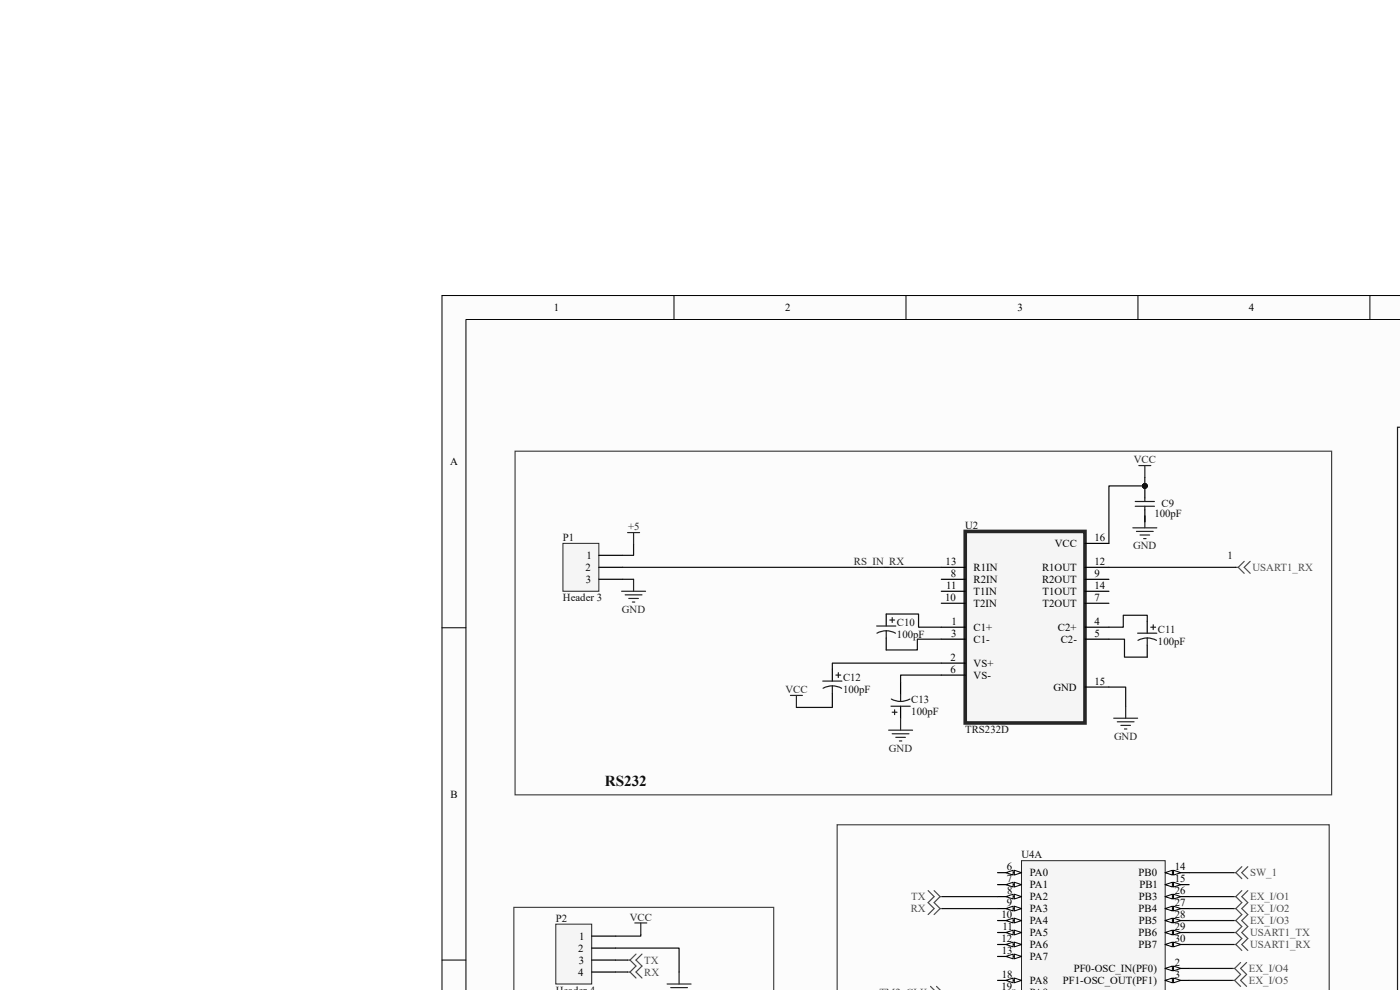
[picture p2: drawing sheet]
<svg xmlns="http://www.w3.org/2000/svg" width="297mm" height="210mm" viewBox="0 0 297 210" stroke-linecap="round" stroke-linejoin="round" font-family="sans-serif">
<path d="M93.8 62.7h203.3v147.4h-203.3z" fill-rule="evenodd" fill="#fcfcfc"/>
<path d="M93.8 62.7h.1M93.8 62.7h203.3M93.8 62.7v147.4" fill="none" stroke="#000" stroke-width=".21"/>
<path d="M98.8 67.8h198.3v142.3h-198.3z" fill-rule="evenodd" fill="#fcfcfc"/>
<path d="M93.8 62.7h5M98.8 67.8h.1M98.8 67.8h198.3M98.8 67.8v142.3M143 62.7v5.1M192.2 62.7v5.1M241.4 62.7v5.1M290.6 62.7v5.1M93.8 133.2h5M93.8 203.7h5" fill="none" stroke="#000" stroke-width=".21"/>
<circle cx="242.9" cy="103.1" r=".51" fill="#0e0e0e"/>
<circle cx="242.9" cy="103.1" r=".51" fill="none" stroke="#0e0e0e" stroke-width=".21"/>
<path d="M242.9 103.1v2.5" fill="none" stroke="#000" stroke-width=".25"/>
<circle cx="242.9" cy="103.1" r=".51" fill="#0e0e0e"/>
<circle cx="242.9" cy="103.1" r=".51" fill="none" stroke="#0e0e0e" stroke-width=".21"/>
<path d="M242.9 108.2v2.5" fill="none" stroke="#000" stroke-width=".25"/>
<path d="M240.8 107.4h4.1M240.8 106.4h4.1M242.9 105.6v.8M242.9 107.4v.8" fill="none" stroke="#1c1c1c" stroke-width=".25"/>
<path d="M204.8 112.7h25.4v40.7h-25.4z" fill-rule="evenodd" fill="#f5f5f5"/>
<path d="M204.8 112.7h25.4v40.7h-25.4z" fill="none" stroke="#262626" stroke-width=".76"/>
<g fill="none" stroke="#000" stroke-width=".25">
<path d="M230.2 115.3h5.1M188 130.3v2.5M188 135.3v2.6M199.7 120.4h5.1M199.7 122.9h5.1M199.7 125.4h5.1M199.7 128h5.1M199.7 133.1h5.1M199.7 135.6h5.1M230.2 120.4h5.1M230.2 122.9h5.1M230.2 125.4h5.1"/>
<path d="M230.2 128h5.1M230.2 133.1h5.1M230.2 135.6h5.1M243.4 131.8v2.5M243.4 136.9v2.5M176.6 141.9v2.6M176.6 147v2.6M191.1 144.7v2.6M191.1 149.8v2.6M199.7 140.7h5.1M199.7 143.2h5.1M230.2 145.8h5.1"/>
</g>
<g fill="none" stroke="#1c1c1c" stroke-width=".25">
<path d="M186 132.8h4M188 133.8l1.2 .2 .8 .3M188 133.8l-1.2 .2-.8 .3M188 133.8v1.5M188.8 131.5h1M189.3 131v1M241.4 134.3h4M243.4 135.3l1.2 .2 .8 .3M243.4 135.3l-1.2 .2-.8 .3M243.4 135.3v1.6M244.1 133.1h1.1M244.7 132.5v1.1"/>
<path d="M174.6 144.5h4M176.6 145.5l1.2 .2 .8 .3M176.6 145.5l-1.2 .2-.8 .3M176.6 145.5v1.5M177.3 143.2h1.1M177.9 142.7v1M189 149.8h4.1M189.1 148.3l1.1 .4 .9 .1M189.3 151.1h1M189.8 150.6v1M191.1 147.3v1.5M193 148.3l-1.1 .4-.8 .1"/>
</g>
<g fill="none" stroke="#262626" stroke-width=".25">
<path d="M240.3 112h5.1M241.1 112.7h3.6M241.9 113.5h2M242.6 114.3h.5M242.9 109.4v2.6M188.5 154.9h5.1M189.3 155.7h3.5M190 156.4h2.1M190.8 157.2h.5M191.1 152.4v2.5M236.3 152.4h5.1M237 153.1h3.6"/>
<path d="M237.8 153.9h2M238.6 154.6h.5M238.8 149.8v2.6"/>
</g>
<path d="M216.7 182.6h30.5v27.5h-30.5z" fill-rule="evenodd" fill="#f5f5f5"/>
<path d="M216.7 210.1v-27.5h30.5v27.5" fill="none" stroke="#262626" stroke-width=".21"/>
<path d="M211.6 185.1h5.1" fill="none" stroke="#000" stroke-width=".25"/>
<path d="M215.2 184.6l1.5 .5-1.5 .5z" fill="#fbfbfb"/>
<path d="M215.2 184.6l1.5 .5-1.5 .5z" fill="none" stroke="#000" stroke-width=".21"/>
<path d="M213.4 185.1l1.5-.5v1z" fill="#fbfbfb"/>
<path d="M213.4 185.1l1.5-.5v1z" fill="none" stroke="#000" stroke-width=".21"/>
<path d="M211.6 187.7h5.1" fill="none" stroke="#000" stroke-width=".25"/>
<path d="M215.2 187.2l1.5 .5-1.5 .5z" fill="#fbfbfb"/>
<path d="M215.2 187.2l1.5 .5-1.5 .5z" fill="none" stroke="#000" stroke-width=".21"/>
<path d="M213.4 187.7l1.5-.5v1z" fill="#fbfbfb"/>
<path d="M213.4 187.7l1.5-.5v1z" fill="none" stroke="#000" stroke-width=".21"/>
<path d="M211.6 190.2h5.1" fill="none" stroke="#000" stroke-width=".25"/>
<path d="M215.2 189.7l1.5 .5-1.5 .5z" fill="#fbfbfb"/>
<path d="M215.2 189.7l1.5 .5-1.5 .5z" fill="none" stroke="#000" stroke-width=".21"/>
<path d="M213.4 190.2l1.5-.5v1z" fill="#fbfbfb"/>
<path d="M213.4 190.2l1.5-.5v1z" fill="none" stroke="#000" stroke-width=".21"/>
<path d="M211.6 192.7h5.1" fill="none" stroke="#000" stroke-width=".25"/>
<path d="M215.2 192.2l1.5 .5-1.5 .6z" fill="#fbfbfb"/>
<path d="M215.2 192.2l1.5 .5-1.5 .6z" fill="none" stroke="#000" stroke-width=".21"/>
<path d="M213.4 192.7l1.5-.5v1.1z" fill="#fbfbfb"/>
<path d="M213.4 192.7l1.5-.5v1.1z" fill="none" stroke="#000" stroke-width=".21"/>
<path d="M211.6 195.3h5.1" fill="none" stroke="#000" stroke-width=".25"/>
<path d="M215.2 194.8l1.5 .5-1.5 .5z" fill="#fbfbfb"/>
<path d="M215.2 194.8l1.5 .5-1.5 .5z" fill="none" stroke="#000" stroke-width=".21"/>
<path d="M213.4 195.3l1.5-.5v1z" fill="#fbfbfb"/>
<path d="M213.4 195.3l1.5-.5v1z" fill="none" stroke="#000" stroke-width=".21"/>
<path d="M211.6 197.8h5.1" fill="none" stroke="#000" stroke-width=".25"/>
<path d="M215.2 197.3l1.5 .5-1.5 .5z" fill="#fbfbfb"/>
<path d="M215.2 197.3l1.5 .5-1.5 .5z" fill="none" stroke="#000" stroke-width=".21"/>
<path d="M213.4 197.8l1.5-.5v1z" fill="#fbfbfb"/>
<path d="M213.4 197.8l1.5-.5v1z" fill="none" stroke="#000" stroke-width=".21"/>
<path d="M211.6 200.4h5.1" fill="none" stroke="#000" stroke-width=".25"/>
<path d="M215.2 199.9l1.5 .5-1.5 .5z" fill="#fbfbfb"/>
<path d="M215.2 199.9l1.5 .5-1.5 .5z" fill="none" stroke="#000" stroke-width=".21"/>
<path d="M213.4 200.4l1.5-.5v1z" fill="#fbfbfb"/>
<path d="M213.4 200.4l1.5-.5v1z" fill="none" stroke="#000" stroke-width=".21"/>
<path d="M211.6 202.9h5.1" fill="none" stroke="#000" stroke-width=".25"/>
<path d="M215.2 202.4l1.5 .5-1.5 .5z" fill="#fbfbfb"/>
<path d="M215.2 202.4l1.5 .5-1.5 .5z" fill="none" stroke="#000" stroke-width=".21"/>
<path d="M213.4 202.9l1.5-.5v1z" fill="#fbfbfb"/>
<path d="M213.4 202.9l1.5-.5v1z" fill="none" stroke="#000" stroke-width=".21"/>
<path d="M211.6 208h5.1" fill="none" stroke="#000" stroke-width=".25"/>
<path d="M215.2 207.5l1.5 .5-1.5 .5z" fill="#fbfbfb"/>
<path d="M215.2 207.5l1.5 .5-1.5 .5z" fill="none" stroke="#000" stroke-width=".21"/>
<path d="M213.4 208l1.5-.5v1z" fill="#fbfbfb"/>
<path d="M213.4 208l1.5-.5v1zM214.8 210.1h.1M215.2 210.1h.1" fill="none" stroke="#000" stroke-width=".21"/>
<path d="M247.2 185.1h5.1" fill="none" stroke="#000" stroke-width=".25"/>
<path d="M247.2 185.1l1.5-.5v1z" fill="#fbfbfb"/>
<path d="M247.2 185.1l1.5-.5v1z" fill="none" stroke="#000" stroke-width=".21"/>
<path d="M249 184.6l1.5 .5-1.5 .5z" fill="#fbfbfb"/>
<path d="M249 184.6l1.5 .5-1.5 .5z" fill="none" stroke="#000" stroke-width=".21"/>
<path d="M247.2 187.7h5.1" fill="none" stroke="#000" stroke-width=".25"/>
<path d="M247.2 187.7l1.5-.5v1z" fill="#fbfbfb"/>
<path d="M247.2 187.7l1.5-.5v1z" fill="none" stroke="#000" stroke-width=".21"/>
<path d="M249 187.2l1.5 .5-1.5 .5z" fill="#fbfbfb"/>
<path d="M249 187.2l1.5 .5-1.5 .5z" fill="none" stroke="#000" stroke-width=".21"/>
<path d="M247.2 190.2h5.1" fill="none" stroke="#000" stroke-width=".25"/>
<path d="M247.2 190.2l1.5-.5v1z" fill="#fbfbfb"/>
<path d="M247.2 190.2l1.5-.5v1z" fill="none" stroke="#000" stroke-width=".21"/>
<path d="M249 189.7l1.5 .5-1.5 .5z" fill="#fbfbfb"/>
<path d="M249 189.7l1.5 .5-1.5 .5z" fill="none" stroke="#000" stroke-width=".21"/>
<path d="M247.2 192.7h5.1" fill="none" stroke="#000" stroke-width=".25"/>
<path d="M247.2 192.7l1.5-.5v1.1z" fill="#fbfbfb"/>
<path d="M247.2 192.7l1.5-.5v1.1z" fill="none" stroke="#000" stroke-width=".21"/>
<path d="M249 192.2l1.5 .5-1.5 .6z" fill="#fbfbfb"/>
<path d="M249 192.2l1.5 .5-1.5 .6z" fill="none" stroke="#000" stroke-width=".21"/>
<path d="M247.2 195.3h5.1" fill="none" stroke="#000" stroke-width=".25"/>
<path d="M247.2 195.3l1.5-.5v1z" fill="#fbfbfb"/>
<path d="M247.2 195.3l1.5-.5v1z" fill="none" stroke="#000" stroke-width=".21"/>
<path d="M249 194.8l1.5 .5-1.5 .5z" fill="#fbfbfb"/>
<path d="M249 194.8l1.5 .5-1.5 .5z" fill="none" stroke="#000" stroke-width=".21"/>
<path d="M247.2 197.8h5.1" fill="none" stroke="#000" stroke-width=".25"/>
<path d="M247.2 197.8l1.5-.5v1z" fill="#fbfbfb"/>
<path d="M247.2 197.8l1.5-.5v1z" fill="none" stroke="#000" stroke-width=".21"/>
<path d="M249 197.3l1.5 .5-1.5 .5z" fill="#fbfbfb"/>
<path d="M249 197.3l1.5 .5-1.5 .5z" fill="none" stroke="#000" stroke-width=".21"/>
<path d="M247.2 200.4h5.1" fill="none" stroke="#000" stroke-width=".25"/>
<path d="M247.2 200.4l1.5-.5v1z" fill="#fbfbfb"/>
<path d="M247.2 200.4l1.5-.5v1z" fill="none" stroke="#000" stroke-width=".21"/>
<path d="M249 199.9l1.5 .5-1.5 .5z" fill="#fbfbfb"/>
<path d="M249 199.9l1.5 .5-1.5 .5z" fill="none" stroke="#000" stroke-width=".21"/>
<path d="M247.2 205.4h5.1" fill="none" stroke="#000" stroke-width=".25"/>
<path d="M247.2 205.4l1.5-.5v1.1z" fill="#fbfbfb"/>
<path d="M247.2 205.4l1.5-.5v1.1z" fill="none" stroke="#000" stroke-width=".21"/>
<path d="M249 204.9l1.5 .5-1.5 .6z" fill="#fbfbfb"/>
<path d="M249 204.9l1.5 .5-1.5 .6z" fill="none" stroke="#000" stroke-width=".21"/>
<path d="M247.2 208h5.1" fill="none" stroke="#000" stroke-width=".25"/>
<path d="M247.2 208l1.5-.5v1z" fill="#fbfbfb"/>
<path d="M247.2 208l1.5-.5v1z" fill="none" stroke="#000" stroke-width=".21"/>
<path d="M249 207.5l1.5 .5-1.5 .5z" fill="#fbfbfb"/>
<path d="M249 207.5l1.5 .5-1.5 .5z" fill="none" stroke="#000" stroke-width=".21"/>
<g fill="none" stroke="#4c4c4c" stroke-width=".25">
<path d="M264 119.1l-1.3 1.3M265.2 119.1l-1.2 1.3 1.2 1.2M262.2 120.4h.5M262.7 120.4l1.3 1.2M261.7 185.1h.5M261.7 197.8h.5M261.7 190.2h.5M261.7 192.7h.5M261.7 195.3h.5M262.2 185.1l1.3 1.3M262.2 197.8l1.3 1.3-1.3 1.3M262.2 195.3l1.3 1.3-1.3 1.2"/>
<path d="M262.2 190.2l1.3 1.3-1.3 1.2M262.2 192.7l1.3 1.3-1.3 1.3M263.5 183.9l-1.3 1.2M263.5 188.9l-1.3 1.3M264.7 183.9l-1.2 1.2 1.2 1.3M264.7 188.9l-1.2 1.3 1.2 1.3-1.2 1.2 1.2 1.3-1.2 1.3 1.2 1.3-1.2 1.2 1.2 1.3-1.2 1.3 1.2 1.2M197.4 209.3l.8 .8M198.7 209.3l.8 .8M261.4 205.4h.5M261.4 208h.5M261.7 200.4h.5M261.9 205.4l1.3 1.3-1.3 1.3"/>
<path d="M261.9 208l1.3 1.3M262.2 200.4l1.3 1.2M263.2 204.2l-1.3 1.2M264.5 204.2l-1.3 1.2 1.3 1.3-1.3 1.3 1.3 1.3"/>
</g>
<path d="M109.3 95.7h173.2v72.9h-173.2zM177.6 210.1v-35.1h104.4v35.1" fill="none" stroke="#444" stroke-width=".25"/>
<path d="M241.6 98.8h2.5M242.9 98.8v2.5M133.1 113h2.6M134.4 113v2.5M131.9 125.4h5.1M132.6 126.2h3.6M133.4 127h2M134.2 127.7h.5M134.4 122.9v2.5M167.7 147.5h2.5M169 147.5v2.6" fill="none" stroke="#262626" stroke-width=".25"/>
<path d="M296.5 90.6h.1M296.5 90.6h.6M296.5 90.6v119.5" fill="none" stroke="#1c1c1c" stroke-width=".25"/>
<path d="M119.4 115.3h7.6v10.1h-7.6z" fill-rule="evenodd" fill="#f5f5f5"/>
<path d="M119.4 115.3h7.6v10.1h-7.6z" fill="none" stroke="#262626" stroke-width=".21"/>
<path d="M127 117.8h5.1M127 120.3h5.1M127 122.9h5.1" fill="none" stroke="#000" stroke-width=".25"/>
<path d="M196.9 188.9l1.3 1.3-1.3 1.3 1.3 1.2-1.3 1.3M198.2 188.9l1.2 1.3M199.4 190.2l-1.2 1.3 1.2 1.2M199.4 190.2h.6M199.4 192.7l-1.2 1.3M199.4 192.7h.6" fill="none" stroke="#4c4c4c" stroke-width=".25"/>
<path d="M117.9 196h7.6v12.7h-7.6z" fill-rule="evenodd" fill="#f5f5f5"/>
<path d="M117.9 196h7.6v12.7h-7.6z" fill="none" stroke="#262626" stroke-width=".21"/>
<path d="M125.5 198.6h5.1M125.5 201.1h5.1M125.5 203.7h5.1M125.5 206.2h5.1" fill="none" stroke="#000" stroke-width=".25"/>
<path d="M133.1 203.7h.6M133.1 206.2h.6M133.7 203.7l1.2 1.2-1.2 1.3M133.7 206.2l1.2 1.3M134.9 202.4l-1.2 1.3M136.2 202.4l-1.3 1.3 1.3 1.2-1.3 1.3 1.3 1.3" fill="none" stroke="#4c4c4c" stroke-width=".25"/>
<path d="M109 210.1v-17.6h55.1v17.6" fill="none" stroke="#444" stroke-width=".25"/>
<path d="M134.7 195.8h2.5M135.9 195.8v2.5M141.5 208.7h5.1M142.3 209.5h3.5M144.1 206.2v2.5" fill="none" stroke="#262626" stroke-width=".25"/>
<g fill="none" stroke="#0e0e0e" stroke-width=".25">
<path d="M242.9 101.3v1.8h-7.6v12.2M242.9 109.4v1.3M188 130.3h6.9v2.8h4.8M199.7 135.6h-5.1v2.3h-6.6M235.3 135.6h3.3v3.8h4.8M243.4 131.8v-1.3h-5.1v2.6h-3M176.6 149.6v.5h-7.6M199.7 140.7h-23.1v1.2M199.7 143.2h-8.6v1.5M235.3 145.8h3.5v4M252.3 185.1h9.4M252.3 197.8h9.4"/>
<path d="M252.3 200.4h9.4"/>
</g>
<circle cx="242.9" cy="103.1" r=".51" fill="#0e0e0e"/>
<circle cx="242.9" cy="103.1" r=".51" fill="none" stroke="#0e0e0e" stroke-width=".21"/>
<g fill="none" stroke="#0e0e0e" stroke-width=".25">
<path d="M134.4 115.5v2.3h-2.3M132.1 122.9h2.3M132.1 120.4h67.6M235.3 120.4h26.9M135.9 198.3v.3h-5.3M200 190.2h11.6M200 192.7h11.6M252.3 190.2h9.4M252.3 192.7h9.4M252.3 195.3h9.4M130.6 201.1h13.5v5.1M130.6 203.7h2.5"/>
<path d="M130.6 206.2h2.5M252.3 205.4h9.1M252.3 208h9.1"/>
</g>
<text font-size="3.2" fill="#0e0e0e" x="128.3" y="166.7">RS232</text>
<g font-size="2.3">
<text x="117.5" y="66">1</text>
<text x="166.5" y="66">2</text>
<text x="215.9" y="66">3</text>
<text x="265" y="66">4</text>
<text x="95.5" y="98.7">A</text>
<text x="124.4" y="118.6">1</text>
<text x="200.6" y="119.8">13</text>
<text x="223.8" y="116">VCC</text>
<text x="232.2" y="114.8">16</text>
<text x="232.2" y="119.8">12</text>
<text x="124.2" y="121.1">2</text>
<text x="124.3" y="123.7">3</text>
<text x="200.7" y="124.9">11</text>
<text x="201.7" y="122.4">8</text>
<text x="206.5" y="121.1">R1IN</text>
<text x="206.5" y="123.7">R2IN</text>
<text x="221.1" y="121.1">R1OUT</text>
<text x="221.1" y="123.7">R2OUT</text>
<text x="232.2" y="122.4">9</text>
<text x="232.2" y="124.9">14</text>
<text x="200.5" y="127.5">10</text>
<text x="206.5" y="126.2">T1IN</text>
<text x="206.5" y="128.7">T2IN</text>
<text x="221.2" y="126.2">T1OUT</text>
<text x="221.2" y="128.7">T2OUT</text>
<text x="232.2" y="127.5">7</text>
<text x="201.8" y="135.1">3</text>
<text x="201.9" y="132.5">1</text>
<text x="206.5" y="133.8">C1+</text>
<text x="206.5" y="136.4">C1-</text>
<text x="224.5" y="133.8">C2+</text>
<text x="225" y="136.4">C2-</text>
<text x="232.2" y="132.5">4</text>
<text x="232.2" y="135.1">5</text>
<text x="201.7" y="140.2">2</text>
<text x="201.7" y="142.7">6</text>
<text x="206.5" y="141.4">VS+</text>
<text x="206.5" y="144">VS-</text>
<text x="223.5" y="146.5">GND</text>
<text x="232.2" y="145.2">15</text>
<text x="95.6" y="169.2">B</text>
<text x="213.6" y="184.6">6</text>
<text x="218.5" y="185.9">PA0</text>
<text x="241.6" y="185.9">PB0</text>
<text x="249.2" y="184.6">14</text>
<text x="213.6" y="187.2">7</text>
<text x="213.7" y="189.7">8</text>
<text x="218.5" y="188.4">PA1</text>
<text x="218.5" y="191">PA2</text>
<text x="241.6" y="191">PB3</text>
<text x="241.7" y="188.4">PB1</text>
<text x="249.2" y="187.2">15</text>
<text x="249.2" y="189.7">26</text>
<text x="212.5" y="194.8">10</text>
<text x="212.7" y="197.3">11</text>
<text x="213.6" y="192.2">9</text>
<text x="218.5" y="193.5">PA3</text>
<text x="218.5" y="196">PA4</text>
<text x="241.6" y="193.5">PB4</text>
<text x="241.6" y="196">PB5</text>
<text x="249.2" y="192.2">27</text>
<text x="249.2" y="194.8">28</text>
<text x="249.2" y="197.3">29</text>
<text x="122.7" y="201.9">2</text>
<text x="122.9" y="199.3">1</text>
<text x="212.5" y="199.9">12</text>
<text x="212.6" y="202.4">13</text>
<text x="218.5" y="198.6">PA5</text>
<text x="218.5" y="201.1">PA6</text>
<text x="218.5" y="203.7">PA7</text>
<text x="241.6" y="198.6">PB6</text>
<text x="241.6" y="201.1">PB7</text>
<text x="249.2" y="199.9">30</text>
<text x="122.7" y="207">4</text>
<text x="122.8" y="204.4">3</text>
<text x="212.5" y="207.5">18</text>
<text x="218.5" y="208.7">PA8</text>
<text x="225.5" y="208.7">PF1-OSC_OUT(PF1)</text>
<text x="227.8" y="206.2">PF0-OSC_IN(PF0)</text>
<text x="249.2" y="204.9">2</text>
<text x="249.2" y="207.5">3</text>
<text x="212.5" y="210">19</text>
</g>
<g font-size="2.3" fill="#262626">
<text x="240.5" y="98.3">VCC</text>
<text x="133.3" y="112.5">+5</text>
<text x="181.1" y="119.8">RS_IN_RX</text>
<text x="240.4" y="116.5">GND</text>
<text x="132" y="130">GND</text>
<text x="166.6" y="147">VCC</text>
<text x="188.6" y="159.5">GND</text>
<text x="236.3" y="156.9">GND</text>
<text x="133.6" y="195.3">VCC</text>
</g>
<g font-size="2.3" fill="#0e0e0e">
<text x="246.4" y="107.7">C9</text>
<text x="204.8" y="112.2">U2</text>
<text x="244.9" y="109.7">100pF</text>
<text x="119.4" y="114.8">P1</text>
<text x="260.4" y="118.6">1</text>
<text x="119.4" y="127.5">Header 3</text>
<text x="190.3" y="135.3">100pF</text>
<text x="190.3" y="132.8">C10</text>
<text x="245.7" y="136.9">100pF</text>
<text x="245.7" y="134.3">C11</text>
<text x="178.9" y="147">100pF</text>
<text x="178.9" y="144.5">C12</text>
<text x="193.3" y="149.1">C13</text>
<text x="193.3" y="151.6">100pF</text>
<text x="204.8" y="155.4">TRS232D</text>
<text x="216.7" y="182.1">U4A</text>
<text x="117.9" y="195.5">P2</text>
<text x="117.9" y="210.8">Header 4</text>
</g>
<g font-size="2.3" fill="#4c4c4c">
<text x="265.7" y="121.1">USART1_RX</text>
<text x="265.2" y="185.9">SW_1</text>
<text x="193.3" y="191">TX</text>
<text x="265.2" y="191">EX_I/O1</text>
<text x="193.2" y="193.5">RX</text>
<text x="265.2" y="193.5">EX_I/O2</text>
<text x="265.2" y="196">EX_I/O3</text>
<text x="265.2" y="198.6">USART1_TX</text>
<text x="265.2" y="201.1">USART1_RX</text>
<text x="136.7" y="204.4">TX</text>
<text x="136.7" y="207">RX</text>
<text x="265" y="206.2">EX_I/O4</text>
<text x="265" y="208.7">EX_I/O5</text>
</g>
</svg>
